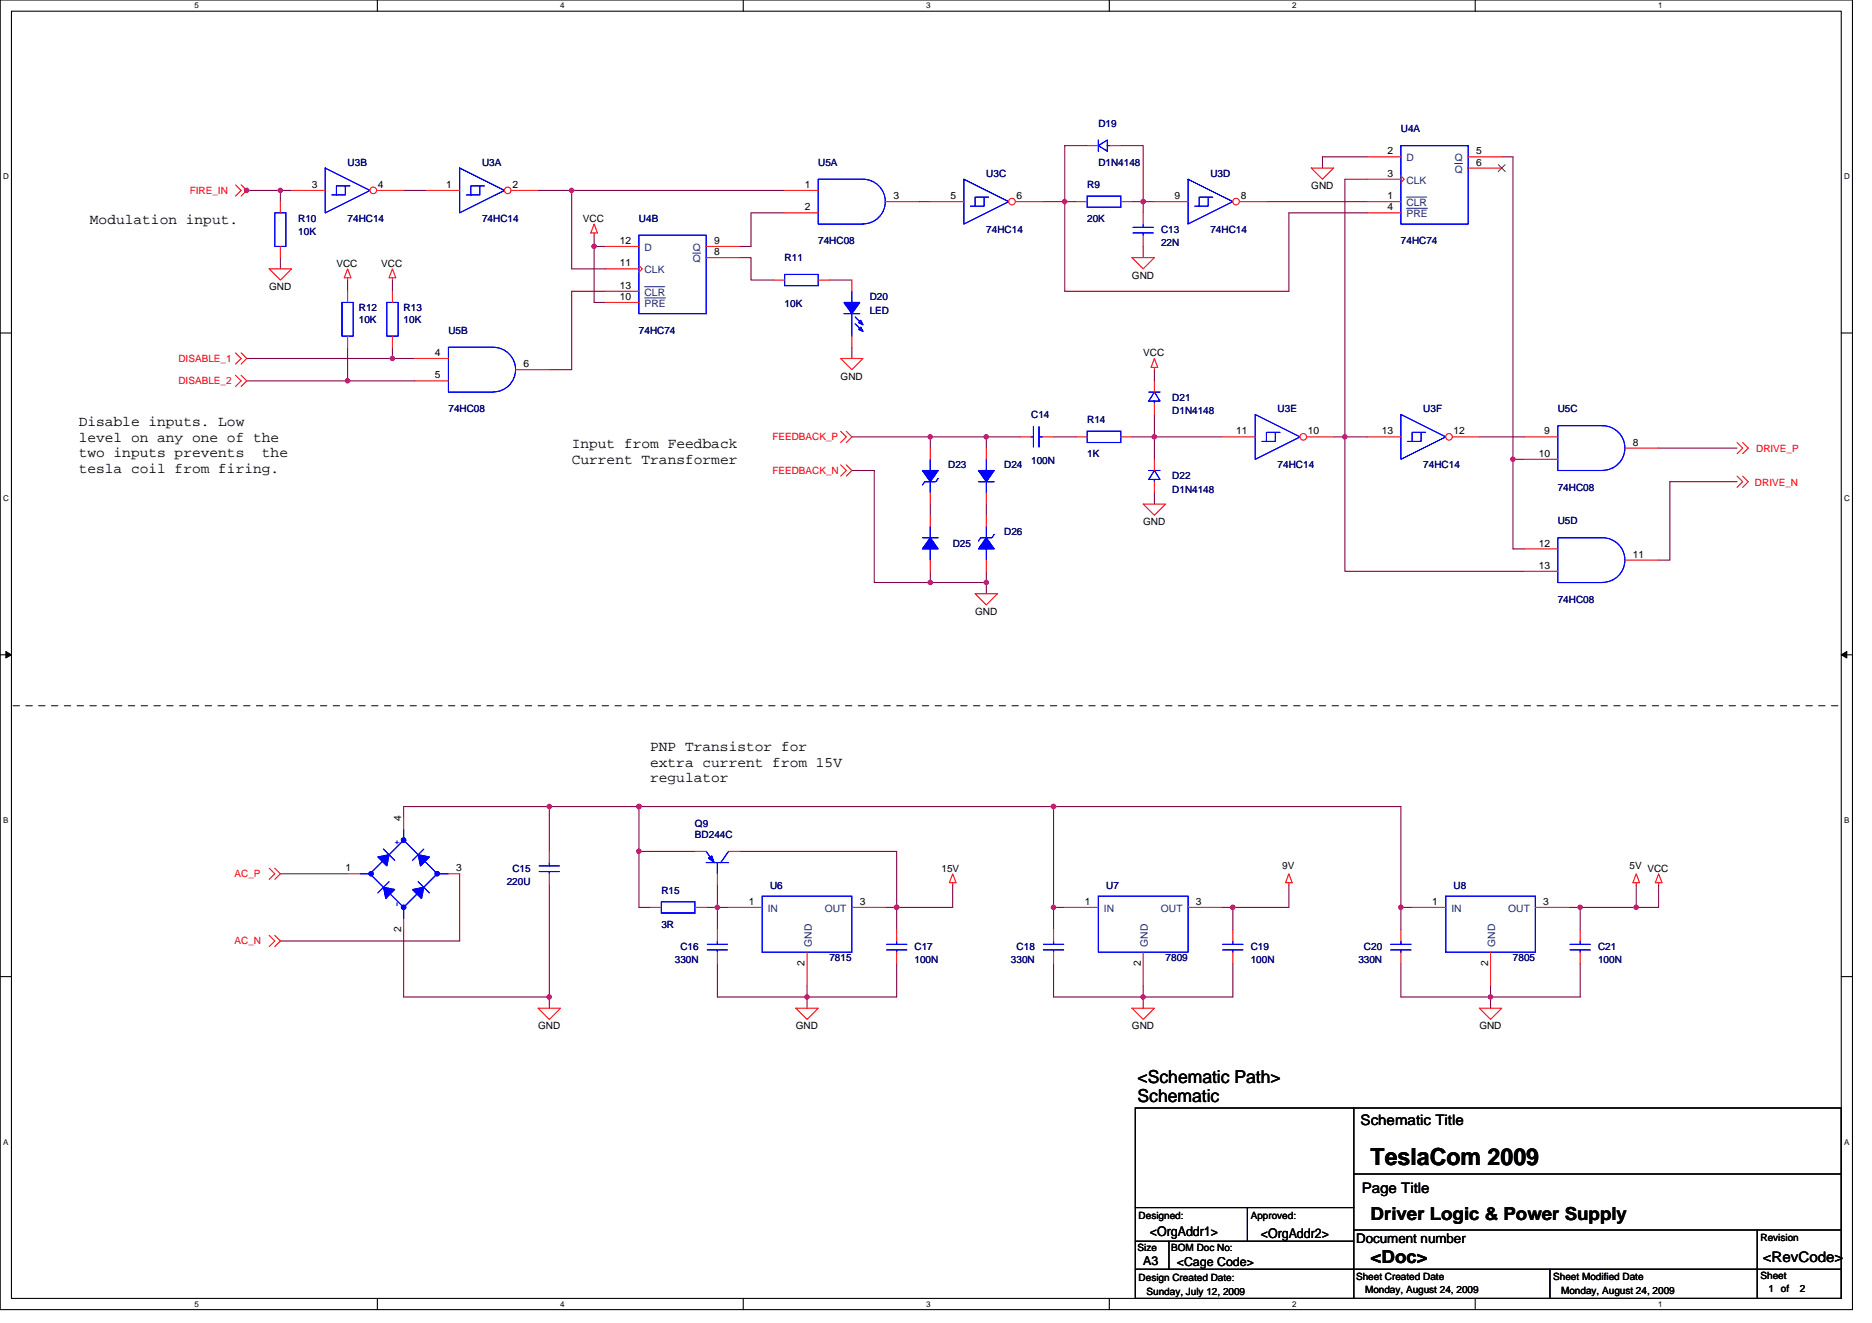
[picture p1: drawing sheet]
<svg xmlns="http://www.w3.org/2000/svg" width="297mm" height="210mm" viewBox="0 0 297 210" stroke-linecap="round" stroke-linejoin="round" font-family="sans-serif">
<path d="M0 0h293.9v207.9h-293.9zM1.8 1.8h290.4v204.3h-290.4z" fill="none" stroke="#000" stroke-width=".17"/>
<g fill="#fff">
<path d="M30.8 .2h.7v1.4h-.7z"/>
<path d="M30.8 206.3h.7v1.4h-.7z"/>
</g>
<path d="M59.9 0v1.8M59.9 206.1v1.8" fill="none" stroke="#000" stroke-width=".17"/>
<g fill="#fff">
<path d="M88.9 .2h.7v1.4h-.7z"/>
<path d="M88.9 206.3h.7v1.4h-.7z"/>
</g>
<path d="M117.9 0v1.8M117.9 206.1v1.8" fill="none" stroke="#000" stroke-width=".17"/>
<g fill="#fff">
<path d="M147 .2h.7v1.4h-.7z"/>
<path d="M147 206.3h.7v1.4h-.7z"/>
</g>
<path d="M176 0v1.8M176 206.1v1.8" fill="none" stroke="#000" stroke-width=".17"/>
<g fill="#fff">
<path d="M205 .2h.7v1.4h-.7z"/>
<path d="M205 206.3h.7v1.4h-.7z"/>
</g>
<path d="M234.1 0v1.8M234.1 206.1v1.8" fill="none" stroke="#000" stroke-width=".17"/>
<g fill="#fff">
<path d="M263.1 .2h.7v1.4h-.7z"/>
<path d="M263.1 206.3h.7v1.4h-.7z"/>
<path d="M.5 27.3h.9v1.4h-.9z"/>
<path d="M292.6 27.3h.9v1.4h-.9z"/>
<path d="M.5 78.4h.9v1.4h-.9z"/>
<path d="M292.6 78.4h.9v1.4h-.9z"/>
</g>
<path d="M0 52.9h1.8M292.2 52.9h1.7" fill="none" stroke="#000" stroke-width=".17"/>
<g fill="#fff">
<path d="M.5 129.5h.8v1.4h-.8z"/>
<path d="M292.6 129.5h.9v1.4h-.9z"/>
</g>
<path d="M0 103.9h1.8M292.2 103.9h1.7" fill="none" stroke="#000" stroke-width=".17"/>
<path d="M.9 103.4l.9 .5-.9 .5zM292.2 103.9l.8-.5v1z" fill="#000" stroke="#000" stroke-width=".16"/>
<g fill="#fff">
<path d="M.5 180.5h.8v1.4h-.8z"/>
<path d="M292.6 180.5h.9v1.4h-.9z"/>
</g>
<g fill="none" stroke="#000" stroke-width=".17">
<path d="M0 155h1.8M292.2 155h1.7M180.1 175.9h112.1v30.2h-112.1zM214.8 175.9v30.2M180.1 197h34.7M180.1 191.7h34.7M185.5 197v4.4M197.9 191.7v5.3M214.8 186.3h77.4M214.8 195.2h77.4M278.8 195.2v10.9M180.1 201.4h112.1"/>
<path d="M245.9 201.4v4.7"/>
</g>
<path d="M1.8 112h.1M291.6 112h-289.8" fill="none" stroke="#000" stroke-width=".16" stroke-dasharray="1 1 1 1 1 1 1 1"/>
<g fill="none" stroke="#800040" stroke-width=".17">
<path d="M39.2 30.2h5.3M44.5 30.2v1.8M44.5 30.2h1.8M64 30.2h3.6M85.4 30.2h5.3M90.7 30.2v12.5h5.4M90.7 30.2h33.8M94.3 39.1v8.9h1.8M94.3 37.3v1.8M94.3 39.1h1.8M124.5 33.8h-5.3v5.3h-1.8M145.8 32h1.8"/>
<path d="M165.4 32h5.3M172.5 23.1h-3.6v23.1h35.6v-12.4h12.5M177.8 23.1h3.6v8.9h1.8M179.6 32h1.8v1.8M181.4 39.1v1.8M201 32h16M217 28.4h-3.6v40.9M217 24.9h-7.2v1.8M238.3 24.9h1.8v48M39.2 56.9h23.1M44.5 40.9v1.8M55.2 55.1v5.4"/>
<path d="M55.2 44.4v1.8M62.3 44.4v1.8M62.3 55.1v1.8h3.5M96.1 46.2h-5.4v12.5h-3.5M117.4 40.9h1.8v3.5h3.5M131.6 44.4h3.6M135.2 55.1v1.8M183.2 58.7v1.8M39.2 60.5h16M55.2 60.5h10.6M135.2 74.7h3.5v17.8h8.9M135.2 69.3h12.4"/>
<path d="M147.6 69.3h8.9v1.8M147.6 69.3v1.8M156.5 69.3h5.3M167.2 69.3h3.5M179.6 69.3h3.6M183.2 69.3h10.6M183.2 69.3v3.6M183.2 65.8v3.5M183.2 78.2v1.8M211.6 69.3h1.8M213.4 69.3v21.4h28.4M213.4 69.3h3.6"/>
<path d="M234.7 69.3h7.1M240.1 72.9h1.7M240.1 72.9v14.2h1.7M263.2 71.1h12.4M275.6 76.5h-10.6v12.4h-1.8M147.6 80v1.8M147.6 90.7v1.8M147.6 92.5h8.9M156.5 92.5v1.7M156.5 80v1.8M156.5 90.7v1.8M44.5 138.7h10.7"/>
<path d="M72.9 138.7v10.7h-28.4M87.2 128h14.2M87.2 128v7.1M87.2 128h-23.2v1.8M101.4 128h65.8M101.4 135.1v8.9h1.8M101.4 128v7.1M101.4 135.1h8.9M117.4 135.1h24.9v8.9M167.2 128h55.1v16M167.2 128v16M64 147.6v10.6h23.2"/>
<path d="M87.2 158.2v1.8M87.2 140.5v17.7M112.1 144h1.7M113.8 140.5v3.5M113.8 144v3.6M113.8 152.9v5.3h14.3M113.8 144h1.8M128.1 158.2v1.8M128.1 156.5v1.7M140.5 144h1.8M142.3 152.9v5.3h-14.2M142.3 144v3.6"/>
<path d="M151.2 140.5v3.5h-8.9M167.2 144v3.6M167.2 144h1.7M167.2 152.9v5.3h14.2M181.4 158.2v1.8M181.4 156.5v1.7M193.8 144h1.8v3.6M195.6 152.9v5.3h-14.2M204.5 140.5v3.5h-8.9M222.3 152.9v5.3h14.2M222.3 144v3.6M222.3 144h1.8"/>
<path d="M236.5 158.2v1.8M236.5 156.5v1.7M249 144h1.7M250.7 152.9v5.3h-14.2M250.7 144v3.6M250.7 144h8.9M259.6 140.5v3.5M263.2 140.5v3.5h-3.6"/>
</g>
<g fill="#f0f" stroke="#f0f" stroke-width=".17">
<circle cx="213.4" cy="69.3" r=".35"/>
<circle cx="183.2" cy="69.3" r=".35"/>
<circle cx="156.5" cy="69.3" r=".35"/>
<circle cx="156.5" cy="92.4" r=".35"/>
<circle cx="147.6" cy="92.4" r=".35"/>
<circle cx="240.1" cy="72.9" r=".35"/>
<circle cx="181.4" cy="32" r=".35"/>
<circle cx="168.9" cy="32" r=".35"/>
<circle cx="90.7" cy="30.2" r=".35"/>
<circle cx="44.5" cy="30.2" r=".35"/>
<circle cx="55.1" cy="60.4" r=".35"/>
<circle cx="62.3" cy="56.9" r=".35"/>
<circle cx="94.3" cy="39.1" r=".35"/>
<circle cx="39.1" cy="30.2" r=".35"/>
<circle cx="142.3" cy="144" r=".35"/>
<circle cx="113.8" cy="144" r=".35"/>
<circle cx="101.4" cy="135.1" r=".35"/>
<circle cx="128" cy="158.2" r=".35"/>
<circle cx="181.4" cy="158.2" r=".35"/>
<circle cx="167.2" cy="144" r=".35"/>
<circle cx="101.4" cy="128" r=".35"/>
<circle cx="195.6" cy="144" r=".35"/>
<circle cx="236.5" cy="158.2" r=".35"/>
<circle cx="222.3" cy="144" r=".35"/>
<circle cx="259.6" cy="144" r=".35"/>
<circle cx="250.7" cy="144" r=".35"/>
<circle cx="167.2" cy="128" r=".35"/>
<circle cx="87.1" cy="128" r=".35"/>
<circle cx="147.6" cy="69.3" r=".35"/>
<circle cx="87.1" cy="158.2" r=".35"/>
</g>
<g fill="none" stroke="#f00" stroke-width=".17">
<path d="M37.4 29.3l.9 .9-.9 .9M38.3 29.3l.9 .9-.9 .9M46.3 30.2h5.3M94.3 35.6l.5 1.4h-1.1zM94.3 37v.3M96.1 39.1h5.3M112.1 39.1h5.3M172.5 23.1h1.8M176.1 23.1h1.7M208.1 26.7h3.5l-1.8 1.7zM37.4 56l.9 .9-.9 .9M37.4 59.6l.9 .9-.9 .8"/>
<path d="M38.3 56l.9 .9-.9 .9M38.3 59.6l.9 .9-.9 .8M42.7 42.7h3.6l-1.8 1.7zM55.2 42.7l.5 1.4h-1.1zM55.2 44.1v.4M62.3 42.7l.5 1.4h-1.1zM62.3 44.1v.4M96.1 42.7h5.3M96.1 48h5.3M96.1 46.2h5.3M101.4 42.1l.5 .6-.5 .5M112.1 40.9h5.3"/>
<path d="M133.4 56.9h3.5l-1.7 1.8zM135.2 44.4v1.8M135.2 53.3v1.8M179.6 40.9h3.6l-1.8 1.8zM183.2 58.3v.4M183.2 56.9l.5 1.4h-1.1zM133.4 68.5l.9 .8-.9 .9M133.4 73.8l.9 .9-.9 .9M134.3 68.5l.9 .8-.9 .9M134.3 73.8l.9 .9-.9 .9M161.8 69.3h1.8M165.4 69.3h1.8"/>
<path d="M183.2 64v1.8M183.2 60.5v1.7M275.6 70.2l.9 .9-.9 .9M275.6 75.6l.9 .9-.9 .8M276.5 70.2l.9 .9-.9 .9M276.5 75.6l.9 .9-.9 .8M154.7 94.2h3.6l-1.8 1.8zM181.4 80h3.6l-1.8 1.8zM241.8 87.1h5.4M241.8 90.7h5.4M257.8 88.9h5.4M42.7 137.8l.9 .9-.9 .9"/>
<path d="M43.6 137.8l.9 .9-.9 .9M55.2 138.7h1.7M64 129.8v1.8M71.2 138.7h1.7M151.2 138.7l.5 1.4h-1.1zM204.5 138.7l.5 1.4h-1zM259.6 138.7l.6 1.4h-1.1zM263.2 138.7l.5 1.4h-1zM42.7 148.5l.9 .9-.9 .8M43.6 148.5l.9 .9-.9 .8M64 145.8v1.8M142.3 151.1v1.8"/>
<path d="M142.3 147.6v1.8M151.2 140.1v.4M168.9 144h5.4M181.4 151.1v5.4M188.5 144h5.3M204.5 140.1v.4M259.6 140.1v.4M263.2 140.1v.4M85.4 160h3.5l-1.7 1.8zM126.3 160h3.5l-1.7 1.8zM179.6 160h3.6l-1.8 1.8zM234.7 160h3.6l-1.8 1.8z"/>
</g>
<g fill="none" stroke="#00f" stroke-width=".17">
<path d="M51.6 26.7l7.1 3.5-7.1 3.6zM54.8 29.5v1.4h-2.1M55.5 29.5h-2.1v1.4M101.4 37.3h10.7v12.5h-10.7zM174.3 22.2v1.8M174.3 23.1l1.4-.9v1.8zM175.7 23.1h.4M133.9 49.8h2.5M135.2 46.2v1.8M135.2 49.8v3.5M135.7 50.3l1.1 1.1M135.7 51.4l1.1 1.1"/>
<path d="M163.6 69.3h.4M164 67.7v3.3M164.9 67.7v3.3M164.9 69.3h.5M182.3 62.2h1.8M183.2 62.2l.9 1.4h-1.8zM183.2 63.6v.4M254.3 92.4a3.5 3.5 0 0 0 3.5-3.5 3.5 3.5 0 0 0-3.5-3.6h-7.1v7.2h7.1M57.1 138.7h1.8M60.9 134.8l1.7 1.7M60.9 136.5l-2.2 2.2 2.2 2.1M61.7 139.9l-1.7 1.8"/>
<path d="M61.7 135.7l2.3-2.3 2.4 2.3M64 131.6v1.7M66.4 139.9l1.7 1.8M67.2 134.8l-1.7 1.7M67.2 136.5l2.2 2.2-2.2 2.1M69.4 138.7h1.8M61.7 141.7l2.3 2.3 2.4-2.3M64 143.8v2M140.7 149.9h3.2M140.7 150.8h3.2M142.3 150.8v.3M142.3 149.4v.5"/>
<path d="M174.3 142.2h14.2v8.9h-14.2z"/>
</g>
<g fill="#00f" stroke="#00f" stroke-width=".17">
<path d="M133.9 48h2.5l-1.2 1.8z" fill-rule="evenodd"/>
<path d="M136.2 52.3l.4-.4 .3 .7z" fill-rule="evenodd"/>
<path d="M136.6 50.8l.3 .8-.7-.4z" fill-rule="evenodd"/>
<path d="M133.9 48h2.5l-1.2 1.8z" fill-rule="evenodd"/>
<path d="M136.2 52.3l.4-.4 .3 .7z" fill-rule="evenodd"/>
<path d="M136.6 50.8l.3 .8-.7-.4z" fill-rule="evenodd"/>
<path d="M60 136l1.7-.3-.3 1.7z" fill-rule="evenodd"/>
<path d="M65.5 141.2l1.7-.4-.3 1.8z" fill-rule="evenodd"/>
<path d="M66.4 135.7l1.7 .3-1.4 1.4z" fill-rule="evenodd"/>
<path d="M60.9 140.8l1.7 .4-1.4 1.4z" fill-rule="evenodd"/>
<path d="M60 136l1.7-.3-.3 1.7z" fill-rule="evenodd"/>
<path d="M65.5 141.2l1.7-.4-.3 1.8z" fill-rule="evenodd"/>
<path d="M66.4 135.7l1.7 .3-1.4 1.4z" fill-rule="evenodd"/>
<path d="M60.9 140.8l1.7 .4-1.4 1.4z" fill-rule="evenodd"/>
<circle cx="58.9" cy="138.7" r=".34"/>
<circle cx="64" cy="133.3" r=".35"/>
<circle cx="69.4" cy="138.7" r=".35"/>
<circle cx="64" cy="144" r=".35"/>
</g>
<path d="M102.3 47.3h3.3M102.3 45.5h3.2M109.9 40.2h1.3" fill="none" stroke="#004080" stroke-width=".16"/>
<circle cx="59.2" cy="30.2" r=".52" fill="#fff" stroke="#f00" stroke-width=".17"/>
<path d="M59.8 30.2h4.2M170.7 32h1.8M177.8 32h1.8M181.4 37.3v1.8M181.4 33.8v1.8M65.8 56.9h5.4M81.8 58.7h5.4M65.8 60.5h5.4M217 69.3h5.3" fill="none" stroke="#f00" stroke-width=".17"/>
<path d="M172.5 31.1h5.3v1.8h-5.3zM179.8 36.1h3.2M179.8 37h3.2M181.4 37v.3M181.4 35.6v.5M78.2 62.2a3.5 3.5 0 0 0 3.6-3.5 3.5 3.5 0 0 0-3.5-3.6h-7.1v7.1h7.1M222.3 65.8l7.1 3.5-7.1 3.6zM225.5 68.6v1.5h-2.2M226.2 68.6h-2.1v1.5" fill="none" stroke="#00f" stroke-width=".17"/>
<circle cx="229.9" cy="69.3" r=".52" fill="#fff" stroke="#f00" stroke-width=".17"/>
<g fill="none" stroke="#f00" stroke-width=".17">
<path d="M44.5 39.1v1.8M44.5 32v1.8M183.2 32h5.3M217 24.9h5.3M217 28.4h5.3M217 33.8h5.3M217 32h5.3M222.3 27.9l.5 .5-.5 .6M233 24.9h5.3M233 26.7h5.3M122.7 44.4h1.8M129.8 44.4h1.8"/>
<path d="M147.6 71.1v1.8M147.6 78.2v1.8M183.2 76.5v1.7M183.2 72.9v1.8M230.5 69.3h4.2M156.5 88.9v1.8M156.5 81.8v1.8M167.2 151.1v1.8M167.2 147.6v1.8"/>
</g>
<g fill="none" stroke="#00f" stroke-width=".17">
<path d="M43.6 33.8h1.8v5.3h-1.8zM188.5 28.4l7.1 3.6-7.1 3.6zM191.7 31.3v1.4h-2.1M192.4 31.3h-2.1v1.4M222.3 23.1h10.7v12.5h-10.7zM124.5 43.6h5.3v1.7h-5.3zM147.6 72.9v1.8M147.6 76.5v1.7M148.9 75.9l-.4 .6h-1.8l-.3 .5M182.3 74.7h1.8M183.2 74.7l.9 1.4h-1.8zM183.2 76.1v.4"/>
<path d="M156.5 87.1v1.8M156.5 83.6v1.7M157.8 84.8l-.4 .5h-1.8l-.3 .6M165.6 149.9h3.2M165.6 150.8h3.2M167.2 150.8v.3M167.2 149.4v.5"/>
</g>
<path d="M237.8 26.1l1 1.1M238.8 26.1l-1.1 1.1" fill="none" stroke="#804000" stroke-width=".16"/>
<path d="M223.2 33.1h3.3M223.2 31.3h3.2M230.8 26h1.3" fill="none" stroke="#004080" stroke-width=".16"/>
<g fill="#00f" stroke="#00f" stroke-width=".17">
<path d="M146.4 74.7h2.5l-1.3 1.8z" fill-rule="evenodd"/>
<path d="M146.4 74.7h2.5l-1.3 1.8z" fill-rule="evenodd"/>
<path d="M156.5 85.3l1.3 1.8h-2.5z" fill-rule="evenodd"/>
<path d="M156.5 85.3l1.3 1.8h-2.5z" fill-rule="evenodd"/>
</g>
<circle cx="196.1" cy="32" r=".52" fill="#fff" stroke="#f00" stroke-width=".17"/>
<g fill="none" stroke="#f00" stroke-width=".17">
<path d="M196.7 32h4.3M170.7 69.3h1.8M177.8 69.3h1.8M193.8 69.3h5.4M241.8 69.3h5.4M241.8 72.9h5.4M257.8 71.1h5.4M87.2 138.7v1.8M87.2 135.1v1.8M113.8 151.1v1.8M113.8 147.6v1.8M195.6 151.1v1.8"/>
<path d="M195.6 147.6v1.8M222.3 151.1v1.8M222.3 147.6v1.8M224.1 144h5.3M236.5 151.1v5.4M243.6 144h5.4M250.7 151.1v1.8M250.7 147.6v1.8"/>
</g>
<g fill="none" stroke="#00f" stroke-width=".17">
<path d="M172.5 68.5h5.3v1.7h-5.3zM199.2 65.8l7.1 3.5-7.1 3.6zM202.4 68.6v1.5h-2.2M203.1 68.6h-2.1v1.5M247.2 67.6h7.1a3.6 3.6 0 0 1 3.5 3.5 3.6 3.6 0 0 1-3.5 3.6h-7.1zM85.6 137.4h3.2M85.6 138.3h3.2M87.2 138.3v.4M87.2 136.9v.5M112.2 149.9h3.2M112.2 150.8h3.2M113.8 150.8v.3"/>
<path d="M113.8 149.4v.5M194 149.9h3.2M194 150.8h3.2M195.6 150.8v.3M195.6 149.4v.5M220.7 149.9h3.2M220.7 150.8h3.2M222.3 150.8v.3M222.3 149.4v.5M229.4 142.2h14.2v8.9h-14.2zM249.1 149.9h3.2M249.1 150.8h3.2"/>
<path d="M250.7 150.8v.3M250.7 149.4v.5"/>
</g>
<circle cx="206.8" cy="69.3" r=".52" fill="#fff" stroke="#f00" stroke-width=".17"/>
<g fill="none" stroke="#f00" stroke-width=".17">
<path d="M67.6 30.2h5.3M124.5 30.2h5.3M124.5 33.8h5.3M140.5 32h5.3M156.5 71.1v1.8M156.5 78.2v1.8M207.3 69.3h4.3M110.3 135.1h1.8M113.8 138.7v1.8M115.6 135.1h1.8M103.2 144h1.7M110.3 144h1.8"/>
<path d="M115.6 144h5.3M128.1 151.1v5.4M135.2 144h5.3"/>
</g>
<g fill="none" stroke="#00f" stroke-width=".17">
<path d="M72.9 26.7l7.1 3.5-7.1 3.6zM76.1 29.5v1.4h-2.1M76.9 29.5h-2.2v1.4M129.8 28.4h7.1a3.6 3.6 0 0 1 3.6 3.6 3.6 3.6 0 0 1-3.6 3.6h-7.1zM155.3 76.5h2.5M156.5 72.9v1.8M156.5 76.5v1.7M112.1 136.9h3.5M112.1 135.1l1.2 1.8M113.8 136.9v1.8M115.6 135.1l-1.2 1.8M104.9 143.1h5.4v1.8h-5.4z"/>
<path d="M120.9 142.2h14.3v8.9h-14.3z"/>
</g>
<g fill="#00f" stroke="#00f" stroke-width=".17">
<path d="M112.4 136.2l.5-.4 .4 1.1z" fill-rule="evenodd"/>
<path d="M112.4 136.2l.5-.4 .4 1.1z" fill-rule="evenodd"/>
<path d="M155.3 74.7h2.5l-1.3 1.8z" fill-rule="evenodd"/>
<path d="M155.3 74.7h2.5l-1.3 1.8z" fill-rule="evenodd"/>
</g>
<circle cx="80.6" cy="30.2" r=".52" fill="#fff" stroke="#f00" stroke-width=".17"/>
<path d="M81.1 30.2h4.3M147.6 32h5.3M55.2 53.3v1.8M55.2 46.2v1.8M62.3 53.3v1.8M62.3 46.2v1.8M147.6 88.9v1.8M147.6 81.8v1.8" fill="none" stroke="#f00" stroke-width=".17"/>
<path d="M152.9 28.4l7.2 3.6-7.2 3.6zM156.1 31.3v1.4h-2.1M156.9 31.3h-2.2v1.4M54.3 48h1.7v5.3h-1.7zM61.4 48h1.8v5.3h-1.8zM146.4 85.3h2.5M147.6 87.1v1.8M147.6 83.6v1.7" fill="none" stroke="#00f" stroke-width=".17"/>
<g fill="#00f" stroke="#00f" stroke-width=".17">
<path d="M147.6 85.3l1.3 1.8h-2.5z" fill-rule="evenodd"/>
<path d="M147.6 85.3l1.3 1.8h-2.5z" fill-rule="evenodd"/>
</g>
<circle cx="160.6" cy="32" r=".52" fill="#fff" stroke="#f00" stroke-width=".17"/>
<path d="M161.1 32h4.3" fill="none" stroke="#f00" stroke-width=".17"/>
<g fill="#f0f" stroke="#f0f" stroke-width=".17">
<circle cx="213.4" cy="69.3" r=".35"/>
<circle cx="183.2" cy="69.3" r=".35"/>
<circle cx="156.5" cy="69.3" r=".35"/>
<circle cx="156.5" cy="92.4" r=".35"/>
<circle cx="147.6" cy="92.4" r=".35"/>
<circle cx="240.1" cy="72.9" r=".35"/>
<circle cx="181.4" cy="32" r=".35"/>
<circle cx="168.9" cy="32" r=".35"/>
<circle cx="90.7" cy="30.2" r=".35"/>
<circle cx="44.5" cy="30.2" r=".35"/>
<circle cx="55.1" cy="60.4" r=".35"/>
<circle cx="62.3" cy="56.9" r=".35"/>
<circle cx="94.3" cy="39.1" r=".35"/>
<circle cx="39.1" cy="30.2" r=".35"/>
<circle cx="142.3" cy="144" r=".35"/>
<circle cx="113.8" cy="144" r=".35"/>
<circle cx="101.4" cy="135.1" r=".35"/>
<circle cx="128" cy="158.2" r=".35"/>
<circle cx="181.4" cy="158.2" r=".35"/>
<circle cx="167.2" cy="144" r=".35"/>
<circle cx="101.4" cy="128" r=".35"/>
<circle cx="195.6" cy="144" r=".35"/>
<circle cx="236.5" cy="158.2" r=".35"/>
<circle cx="222.3" cy="144" r=".35"/>
<circle cx="259.6" cy="144" r=".35"/>
<circle cx="250.7" cy="144" r=".35"/>
<circle cx="167.2" cy="128" r=".35"/>
<circle cx="87.1" cy="128" r=".35"/>
<circle cx="147.6" cy="69.3" r=".35"/>
<circle cx="87.1" cy="158.2" r=".35"/>
</g>
<text font-size="3.7" x="217.5" y="184.8">TeslaCom 2009</text>
<g font-size="2.8">
<text x="180.5" y="171.8">&lt;Schematic Path&gt;</text>
<text x="180.5" y="174.8">Schematic</text>
<text x="217.5" y="193.6">Driver Logic &amp; Power Supply</text>
<text x="217.5" y="200.5">&lt;Doc&gt;</text>
</g>
<g font-size="2.3">
<text x="14.3" y="35.6">Modulation input.</text>
<text x="12.5" y="67.6">Disable inputs. Low</text>
<text x="12.5" y="70.1">level on any one of the</text>
<text x="90.7" y="71.2">Input from Feedback</text>
<text x="12.5" y="72.6">two inputs prevents</text>
<text x="12.5" y="75.1">tesla coil from firing.</text>
<text x="41.6" y="72.6">the</text>
<text x="90.7" y="73.7">Current Transformer</text>
<text x="103.2" y="119.2">PNP Transistor for</text>
<text x="103.2" y="121.7">extra current from 15V</text>
<text x="103.2" y="124.1">regulator</text>
<text x="215.9" y="178.6">Schematic Title</text>
<text x="216.1" y="189.3">Page Title</text>
<text x="279.7" y="200.3">&lt;RevCode&gt;</text>
</g>
<g font-size="2.1">
<text x="182.5" y="196.2">&lt;OrgAddr1&gt;</text>
<text x="200.1" y="196.4">&lt;OrgAddr2&gt;</text>
<text x="215.2" y="197.3">Document number</text>
</g>
<g font-size="1.9">
<text x="181.4" y="200.7">A3</text>
<text x="186.7" y="200.9">&lt;Cage Code&gt;</text>
</g>
<g font-size="1.6" fill="#000080">
<text x="174.3" y="20.1">D19</text>
<text x="222.3" y="21">U4A</text>
<text x="55.2" y="26.3">U3B</text>
<text x="76.5" y="26.3">U3A</text>
<text x="129.8" y="26.3">U5A</text>
<text x="156.5" y="28.1">U3C</text>
<text x="172.5" y="29.9">R9</text>
<text x="174.3" y="26.3">D1N4148</text>
<text x="192.1" y="28.1">U3D</text>
<text x="47.3" y="35.2">R10</text>
<text x="55.2" y="35.2">74HC14</text>
<text x="76.5" y="35.2">74HC14</text>
<text x="101.4" y="35.2">U4B</text>
<text x="172.5" y="35.2">20K</text>
<text x="47.3" y="37.3">10K</text>
<text x="124.5" y="41.4">R11</text>
<text x="129.8" y="38.8">74HC08</text>
<text x="156.5" y="37">74HC14</text>
<text x="184.2" y="37">C13</text>
<text x="184.2" y="39.1">22N</text>
<text x="192.1" y="37">74HC14</text>
<text x="222.3" y="38.8">74HC74</text>
<text x="138" y="47.6">D20</text>
<text x="56.9" y="49.4">R12</text>
<text x="56.9" y="51.2">10K</text>
<text x="64" y="49.4">R13</text>
<text x="64" y="51.2">10K</text>
<text x="71.2" y="53">U5B</text>
<text x="101.4" y="53">74HC74</text>
<text x="124.5" y="48.7">10K</text>
<text x="138" y="49.8">LED</text>
<text x="71.2" y="65.4">74HC08</text>
<text x="186" y="63.6">D21</text>
<text x="186" y="65.8">D1N4148</text>
<text x="202.7" y="65.4">U3E</text>
<text x="225.8" y="65.4">U3F</text>
<text x="247.2" y="65.4">U5C</text>
<text x="163.6" y="66.3">C14</text>
<text x="172.5" y="67.2">R14</text>
<text x="150.4" y="74.3">D23</text>
<text x="159.3" y="74.3">D24</text>
<text x="163.6" y="73.6">100N</text>
<text x="172.5" y="72.5">1K</text>
<text x="186" y="76.1">D22</text>
<text x="202.7" y="74.3">74HC14</text>
<text x="225.8" y="74.3">74HC14</text>
<text x="247.2" y="77.9">74HC08</text>
<text x="186" y="78.2">D1N4148</text>
<text x="247.2" y="83.2">U5D</text>
<text x="151.2" y="86.8">D25</text>
<text x="159.3" y="85">D26</text>
<text x="247.2" y="95.7">74HC08</text>
<text x="110.3" y="131.2">Q9</text>
<text x="110.3" y="133">BD244C</text>
<text x="80.4" y="140.5">220U</text>
<text x="81.3" y="138.3">C15</text>
<text x="104.9" y="141.9">R15</text>
<text x="122.2" y="141.2">U6</text>
<text x="175.5" y="141.2">U7</text>
<text x="230.6" y="141.2">U8</text>
<text x="104.9" y="147.2">3R</text>
<text x="107.1" y="152.9">330N</text>
<text x="108" y="150.8">C16</text>
<text x="131.6" y="152.5">7815</text>
<text x="145.1" y="150.8">C17</text>
<text x="145.1" y="152.9">100N</text>
<text x="160.4" y="152.9">330N</text>
<text x="161.3" y="150.8">C18</text>
<text x="185" y="152.5">7809</text>
<text x="198.5" y="150.8">C19</text>
<text x="198.5" y="152.9">100N</text>
<text x="215.5" y="152.9">330N</text>
<text x="216.4" y="150.8">C20</text>
<text x="240.1" y="152.5">7805</text>
<text x="253.6" y="150.8">C21</text>
<text x="253.6" y="152.9">100N</text>
</g>
<g font-size="1.6">
<text x="49.5" y="29.8">3</text>
<text x="60" y="29.8">4</text>
<text x="70.8" y="29.8">1</text>
<text x="81.3" y="29.8">2</text>
<text x="127.7" y="29.8">1</text>
<text x="220.2" y="24.5">2</text>
<text x="220.2" y="28.1">3</text>
<text x="234.2" y="26.3">6</text>
<text x="234.2" y="24.5">5</text>
<text x="92.5" y="35.2">VCC</text>
<text x="127.7" y="33.4">2</text>
<text x="141.7" y="31.6">3</text>
<text x="150.8" y="31.6">5</text>
<text x="161.3" y="31.6">6</text>
<text x="186.4" y="31.6">9</text>
<text x="196.9" y="31.6">8</text>
<text x="208.1" y="30">GND</text>
<text x="220.2" y="33.4">4</text>
<text x="220.2" y="31.6">1</text>
<text x="98.4" y="38.7">12</text>
<text x="113.3" y="40.5">8</text>
<text x="113.3" y="38.7">9</text>
<text x="42.7" y="46">GND</text>
<text x="53.4" y="42.3">VCC</text>
<text x="60.5" y="42.3">VCC</text>
<text x="98.4" y="42.3">11</text>
<text x="98.4" y="47.6">10</text>
<text x="98.4" y="45.8">13</text>
<text x="179.6" y="44.3">GND</text>
<text x="69" y="56.5">4</text>
<text x="83.1" y="58.3">6</text>
<text x="181.4" y="56.5">VCC</text>
<text x="69" y="60.1">5</text>
<text x="133.4" y="60.3">GND</text>
<text x="196.1" y="69">11</text>
<text x="207.5" y="69">10</text>
<text x="219.3" y="69">13</text>
<text x="230.6" y="69">12</text>
<text x="245" y="69">9</text>
<text x="259.1" y="70.7">8</text>
<text x="244.2" y="72.5">10</text>
<text x="181.4" y="83.4">GND</text>
<text x="244.2" y="86.7">12</text>
<text x="259.1" y="88.5">11</text>
<text x="244.2" y="90.3">13</text>
<text x="154.7" y="97.6">GND</text>
<text x="63.7" y="130.3" transform="rotate(-90 63.7 130.3)">4</text>
<text x="203.5" y="138">9V</text>
<text x="258.6" y="138">5V VCC</text>
<text x="54.8" y="138.3">1</text>
<text x="72.4" y="138.3">3</text>
<text x="118.8" y="143.6">1</text>
<text x="136.4" y="143.6">3</text>
<text x="149.4" y="138.3">15V</text>
<text x="172.1" y="143.6">1</text>
<text x="189.8" y="143.6">3</text>
<text x="227.3" y="143.6">1</text>
<text x="244.9" y="143.6">3</text>
<text x="63.7" y="148" transform="rotate(-90 63.7 148)">2</text>
<text x="127.7" y="153.3" transform="rotate(-90 127.7 153.3)">2</text>
<text x="181" y="153.3" transform="rotate(-90 181 153.3)">2</text>
<text x="236.1" y="153.3" transform="rotate(-90 236.1 153.3)">2</text>
<text x="85.4" y="163.4">GND</text>
<text x="126.3" y="163.4">GND</text>
<text x="179.6" y="163.4">GND</text>
<text x="234.7" y="163.4">GND</text>
<text x="180.7" y="193.4">Designed:</text>
<text x="198.5" y="193.4">Approved:</text>
<text x="279.4" y="197">Revision</text>
<text x="180.5" y="198.6">Size</text>
<text x="180.7" y="203.4">Design Created Date:</text>
<text x="185.8" y="198.6">BOM Doc No:</text>
<text x="215.2" y="203.2">Sheet Created Date</text>
<text x="246.5" y="203.2">Sheet Modified Date</text>
<text x="279.4" y="203.1">Sheet</text>
<text x="181.9" y="205.5">Sunday, July 12, 2009</text>
<text x="216.6" y="205.2">Monday, August 24, 2009</text>
<text x="247.7" y="205.4">Monday, August 24, 2009</text>
<text x="280.6" y="205">1 of</text>
<text x="285.6" y="205">2</text>
</g>
<g font-size="1.6" fill="#004080">
<text x="223.2" y="25.6">D</text>
<text x="223.2" y="29.2">CLK</text>
<text x="230.8" y="25.6">Q</text>
<text x="230.8" y="27.4">Q</text>
<text x="223.2" y="34.5">PRE</text>
<text x="223.2" y="32.7">CLR</text>
<text x="102.3" y="39.8">D</text>
<text x="109.9" y="39.8">Q</text>
<text x="109.9" y="41.6">Q</text>
<text x="102.3" y="43.4">CLK</text>
<text x="102.3" y="46.9">CLR</text>
<text x="102.3" y="48.7">PRE</text>
<text x="121.8" y="144.7">IN</text>
<text x="130.9" y="144.7">OUT</text>
<text x="175.2" y="144.7">IN</text>
<text x="184.2" y="144.7">OUT</text>
<text x="230.3" y="144.7">IN</text>
<text x="239.3" y="144.7">OUT</text>
<text x="128.8" y="150.2" transform="rotate(-90 128.8 150.2)">GND</text>
<text x="182.1" y="150.2" transform="rotate(-90 182.1 150.2)">GND</text>
<text x="237.3" y="150.2" transform="rotate(-90 237.3 150.2)">GND</text>
</g>
<g font-size="1.6" fill="#f00">
<text x="30.1" y="30.8">FIRE_IN</text>
<text x="28.3" y="57.4">DISABLE_1</text>
<text x="28.3" y="61">DISABLE_2</text>
<text x="122.6" y="69.9">FEEDBACK_P</text>
<text x="278.7" y="71.8">DRIVE_P</text>
<text x="122.6" y="75.2">FEEDBACK_N</text>
<text x="278.5" y="77.2">DRIVE_N</text>
<text x="37.2" y="139.2">AC_P</text>
<text x="37.2" y="149.9">AC_N</text>
</g>
<g font-size="1.6" fill="#00f">
<text x="63.5" y="134.1" transform="rotate(-90 63.5 134.1)">+</text>
<text x="63.5" y="144" transform="rotate(-90 63.5 144)">-</text>
</g>
<g font-size="1.3">
<text x="30.8" y="1.3">5</text>
<text x="88.9" y="1.3">4</text>
<text x="147" y="1.3">3</text>
<text x="205" y="1.3">2</text>
<text x="263.1" y="1.3">1</text>
<text x=".5" y="28.4">D</text>
<text x="292.6" y="28.4">D</text>
<text x=".5" y="79.5">C</text>
<text x="292.6" y="79.5">C</text>
<text x=".5" y="130.6">B</text>
<text x="292.6" y="130.6">B</text>
<text x=".5" y="181.7">A</text>
<text x="292.6" y="181.7">A</text>
<text x="30.8" y="207.4">5</text>
<text x="88.9" y="207.4">4</text>
<text x="147" y="207.4">3</text>
<text x="205" y="207.4">2</text>
<text x="263.1" y="207.4">1</text>
</g>
</svg>
